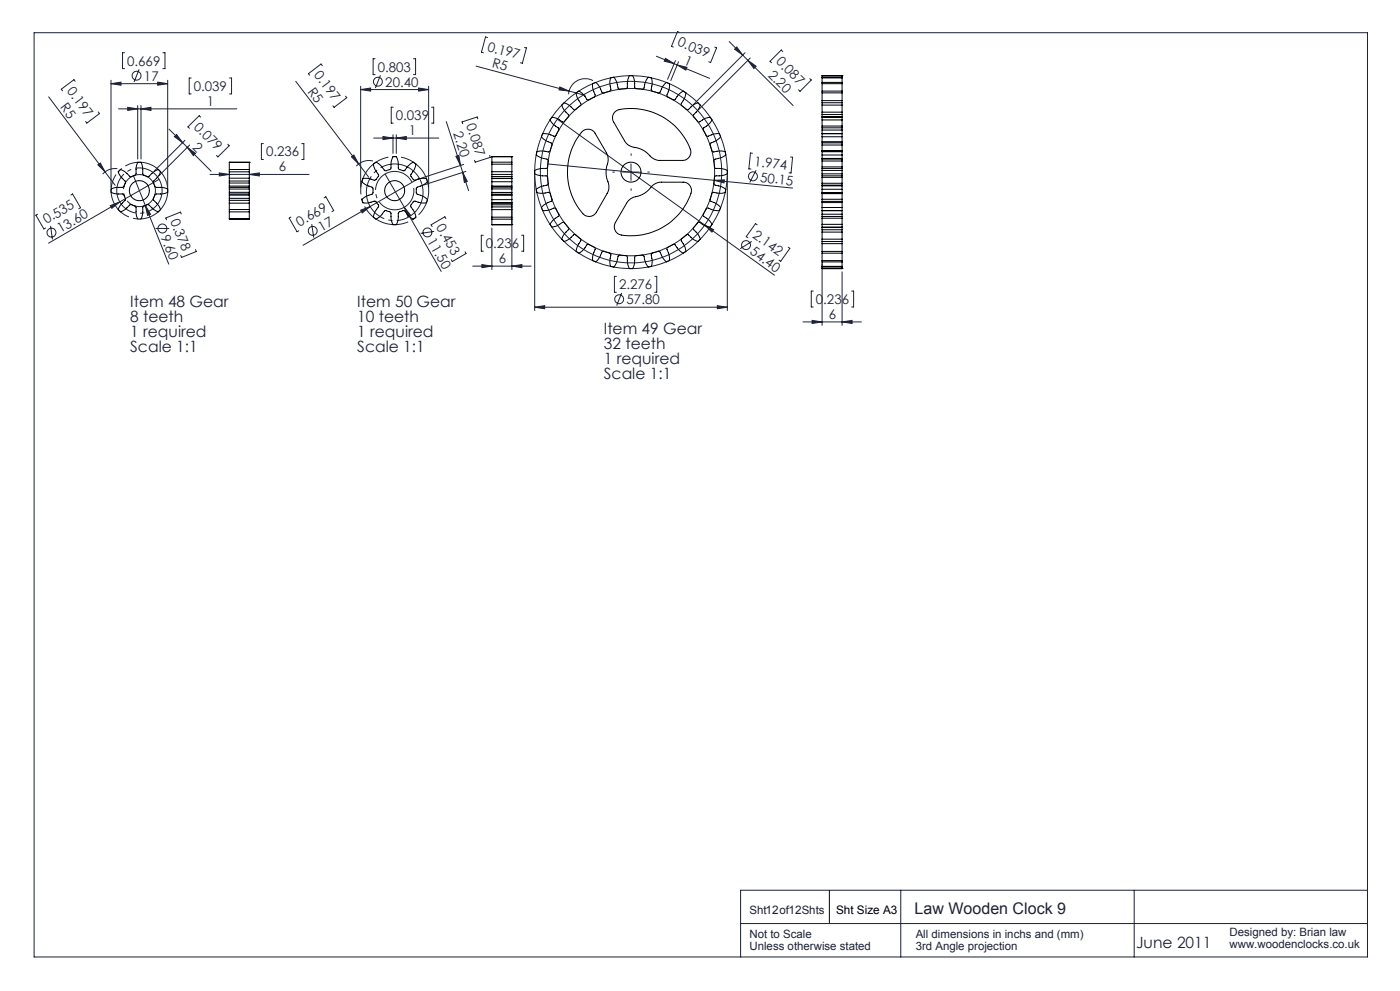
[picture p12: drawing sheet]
<svg xmlns="http://www.w3.org/2000/svg" width="420mm" height="297mm" viewBox="0 0 420 297" stroke-linecap="round" stroke-linejoin="round" font-family="sans-serif">
<g fill="none" stroke="#1b2136" stroke-width=".3">
<path d="M10.2 9.8h400v277h-400zM37.4 15.8h-.6v4.8h.6M48.9 15.8h.6v4.8h-.6M96.7 19.7l-.4-.5-3.8 2.9 .4 .4M112.5 17.6h-.6v4.8h.6M124 17.6h.7v4.8h-.7M142.8 19.8l32.7 8.8M146.3 11.3l-.6-.2-1.3 4.6 .6 .1M157.4 14.2l.5 .2-1.2 4.6-.6-.2M196.9 16.9l5.3 2.2M199.6 17.5l2.6 1.6-2.9-.8zM202.2 19.1l1 .4"/>
<path d="M202.6 18.2l-2.3 5.6M203.2 19.5l2.9 .7-.4 .8zM203.2 19.5l9.7 4M203.6 18.5l-2.4 5.7M203.8 9.7l-.6-.2-1.8 4.4 .6 .2M214.4 14.1l.6 .3-1.8 4.3-.6-.2M218.8 12.4l4 4.1M221 14.1l1.8 2.4-2.4-1.8zM222.8 16.5l1.6 1.6M223.5 15.8l-15.5 15.6M224.4 18.1l13.5 13.5M224.4 18.1l2.4 1.8-.6 .6z"/>
<path d="M225.1 17.4l-15.6 15.5M234.8 15.4l-.4-.4-3.4 3.4 .5 .4M14.6 29l16.9 22.5M22.5 24.4l-.3-.5-3.8 2.8 .4 .5M29.5 33.5l.3 .5-3.8 2.9-.3-.5M33.3 24.1v32.1M33.3 25.1h17M33.3 25.1l3-.5v.9zM35.6 32.6h35.4M38.3 32.2l3 .4-3 .5zM41.3 31.6v16.1M41.7 20.8l-1.5 3.8"/>
<path d="M42.3 32.6l3-.4v.9zM42.3 31.6v16.1M47.3 24.6l3 .5-3 .4zM50.3 24.1v32.1M50.7 38.7l4.1 4.1M57.4 23.4h-.6v4.7h.6M60.2 35.1l-.4-.4-3.4 3.3 .4 .4M68.9 23.4h.6v4.7h-.6M88.7 24.4l21.9 28.7M103.6 28.8l.4 .5-3.8 2.9-.3-.5M108.2 26.8l3-.4v.9zM108.2 25.9v30.3"/>
<path d="M108.2 26.8h20.4M114.1 22.6l-1.5 3.8M118 32.1h-.6v4.8h.6M125.6 26.4l3 .4-3 .5zM128.6 25.9v30.3M129.5 32.1h.6v4.8h-.6M133.9 36.4l4.2 13.2M143.3 35.6l-.1-.5-4.6 1.4 .2 .6M167.2 35.7l65.1 46.8M168 26.1l2.7 1.2-3-.4zM177.9 24.2a5 5 0 0 0-7.3 4.1M243 23.6l.4 .4-3.4 3.4-.4-.5"/>
<path d="M21.3 58.5l.5-.4 2.4 4.2-.6 .3M29.4 49.4l.7-.5 1.4 2.6zM31.5 51.5l3 4M35.2 50.5l-1.6 .1-1 .3-1.8 1.3M40 52.7l3.6 8.9M47.7 53.8l-11.8 6.7M52.3 41l.7-.7 1.8 2.5zM54.8 42.8l8.5 8.5M55.5 42l-9.2 9.3M56.2 44.2l2.4 1.8-.6 .6zM56.9 43.5l-9.2 9.2M63 52.3h29.7"/>
<path d="M65.8 51.8l3 .5-3 .4zM68.3 43.2l.5 .5-3.4 3.3-.5-.4M74.8 52.3l3-.5v.9zM79 43h-.6v4.8h.6M90.5 43h.7v4.8h-.7M97.2 59.3l.6-.3 2.3 4.1-.5 .3M105.4 47l.8-.5 1.4 2.6zM111.9 48.3a5.1 5.1 0 0 0-5 1.5M112.1 41.4h19.6M114.9 40.9l3 .5-3 .4zM115.5 52.2l5.8 9.9M117.9 40.4v5.6"/>
<path d="M118.9 41.4l3-.5v.9zM118.9 40.4v5.6M125.8 53.4l-14.8 8.5M136.8 46.8l.9-.2 .4 3zM138.1 49.6l.7 2.1M138.8 51.7l1.8 5.4M138.8 51.7l1.4 2.7-.9 .3zM139.1 49.3l-12.7 4.1M139.8 51.4l-12.7 4.1M146.9 46.6l.2 .6-4.5 1.4-.3-.6M160.4 52.6v40.5M164.4 49.1l49.9 4.9"/>
<path d="M186.8 51.6h5M189.3 49.1v5M214.3 54l3-.1-.1 .9zM214.3 54l23.5 2.4M218.2 52.6v40.5M225.7 45.9h-.6l-.5 4.7 .7 .1M226.8 51l-1.9 3.7M237.2 47.1h.6l-.5 4.8-.6-.1M11.3 64.2l-.5 .3 2.4 4.1 .5-.3M15.2 67.7l.5 4.1M33.1 61.6l2.8-1.1-2.4 1.9zM35.9 60.5l-21.3 12.4"/>
<path d="M43.6 61.6l1.6 2.6-.9 .4zM43.6 61.6l7 17.6M46.7 68.5h4.1M54.4 64.1l-.2-.5-4.5 1.7 .3 .6M58.7 74.8l.2 .6-4.4 1.7-.3-.5M87.3 65l-.6 .4 2.4 4.1 .5-.3M93.5 67.2l.6 4M108.2 63l2.8-1.1-2.3 1.9zM111 61.9l-20.1 11.6M121.3 62.1l1.9 2.4-.8 .4zM121.3 62.1l11.1 19.2M130.2 69.4l-4 .6"/>
<path d="M133.8 65.5l-.3-.5-4.2 2.4 .3 .5M139.5 75.5l.3 .5-4.1 2.4-.3-.5M141.8 79.8h17.5M144.6 79.3l3 .5-3 .4zM145 70.5h-.6v4.8h.6M147.6 68.3v12.5M153.6 79.8l3-.5v.9zM153.6 60.8v20M156.5 70.5h.6v4.8h-.6M211.4 67.4l2.7 1.4-.5 .8zM225.5 72.4l-3.4 2.1M227.2 67.4l-.5-.4-2.8 3.9 .5 .4"/>
<path d="M236.5 74.1l.5 .3-2.8 3.9-.5-.3M246.6 79.1v18.4M160.4 92.1l3-.5v.9zM160.4 92.1h57.8M184.9 82.8h-.6v4.8h.6M186.5 87.8l-1.5 3.8M196.4 82.8h.6v4.8h-.6M215.2 91.6l3 .5-3 .4zM240.9 96.5h17.5M243.6 96l3 .5-3 .4zM244 87.2h-.6v4.8h.6M252.6 81.5v16"/>
<path d="M252.6 96.5l3-.5v.9zM255.5 87.2h.6v4.8h-.6M222.2 276.8h188M270.2 266.8v20M340.3 266.8v20M410.2 266.8h-188v20"/>
<circle cx="41" cy="22.7" r="1.34"/>
<circle cx="113.4" cy="24.5" r="1.33"/>
<circle cx="189.3" cy="51.6" r="25.1"/>
<circle cx="189.3" cy="51.6" r="27.2"/>
<circle cx="189.3" cy="51.6" r="28.9"/>
<circle cx="225.9" cy="52.9" r="1.34"/>
<circle cx="15.5" cy="69.7" r="1.33"/>
<circle cx="48.7" cy="68.5" r="1.33"/>
<circle cx="93.8" cy="69.2" r="1.32"/>
<circle cx="128.2" cy="69.7" r="1.33"/>
<circle cx="223.8" cy="73.5" r="1.33"/>
<circle cx="185.8" cy="89.7" r="1.32"/>
</g>
<path d="M50 54.6a8.5 8.5 0 0 0-14.2-3.5 8.5 8.5 0 0 0 3.6 14.2 8.5 8.5 0 0 0 10.8-9.9l-.2-.8M126.5 55.1a8.5 8.5 0 0 0-14.1-3.5 8.5 8.5 0 0 0 3.6 14.2 8.5 8.5 0 0 0 10.7-9.9l-.2-.8" fill="none" stroke="#1b2136" stroke-width=".3" stroke-dasharray="15.2 1.3 1.3 1.3" stroke-linecap="butt"/>
<path d="M46.4 55.7a4.8 4.8 0 0 0-8-1.9 4.8 4.8 0 0 0 2.1 7.9 4.8 4.8 0 0 0 6-5.7l-.1-.3" fill="none" stroke="#1b2136" stroke-width=".3" stroke-dasharray="15.2 1.3 1.3 1.3" stroke-dashoffset="2.1" stroke-linecap="butt"/>
<path d="M48.3 55.1a6.8 6.8 0 0 0-11.4-2.7 6.8 6.8 0 0 0 3.2 11.3 6.8 6.8 0 0 0 8.3-8.2l-.1-.4" fill="none" stroke="#1b2136" stroke-width=".3" stroke-dasharray="15.2 1.3 1.3 1.3" stroke-dashoffset="5.3" stroke-linecap="butt"/>
<path d="M128.2 54.1a10.2 10.2 0 0 0-17-4.1 10.2 10.2 0 0 0 4.3 16.9 10.2 10.2 0 0 0 12.9-11.9l-.2-.9" fill="none" stroke="#1b2136" stroke-width=".3" stroke-dasharray="15.2 1.3 1.3 1.3" stroke-dashoffset="4.2" stroke-linecap="butt"/>
<path d="M123.9 55.4a5.8 5.8 0 0 0-9.6-2.3 5.8 5.8 0 0 0 2.6 9.6 5.8 5.8 0 0 0 7.1-6.9l-.1-.4" fill="none" stroke="#1b2136" stroke-width=".3" stroke-dasharray="15.2 1.3 1.3 1.3" stroke-dashoffset="-.9" stroke-linecap="butt"/>
<path d="M184.3 51.6h-.5M189.3 46.6v-.5M189.3 56.6v.5M194.3 51.6h.5" fill="none" stroke="#1b2136" stroke-width=".3" stroke-dasharray="15.2 1.3 1.3 1.3"/>
<path d="M248.8 266.8v10" fill="none" stroke="#000" stroke-width=".3"/>
<g fill="#1b2136">
<path d="M33.1 61.6l2.8-1.1-2.4 1.9z"/>
<path d="M108.2 63l2.8-1.1-2.3 1.9z"/>
<path d="M43.6 61.6l1.6 2.6-.9 .4z"/>
<path d="M121.3 62.1l1.9 2.4-.8 .4z"/>
<path d="M211.4 67.4l2.7 1.4-.5 .8z"/>
<path d="M214.3 54l3-.1-.1 .9z"/>
<path d="M29.4 49.4l.7-.5 1.4 2.6z"/>
<path d="M105.4 47l.8-.5 1.4 2.6z"/>
<path d="M168 26.1l2.7 1.2-3-.4z"/>
<path d="M33.3 25.1l3-.5v.9zM47.3 24.6l3 .5-3 .4zM108.2 26.8l3-.4v.9zM125.6 26.4l3 .4-3 .5zM160.4 92.1l3-.5v.9zM215.2 91.6l3 .5-3 .4z"/>
<path d="M65.8 51.8l3 .5-3 .4zM74.8 52.3l3-.5v.9zM114.9 40.9l3 .5-3 .4zM118.9 41.4l3-.5v.9zM144.6 79.3l3 .5-3 .4zM153.6 79.8l3-.5v.9z"/>
<path d="M243.6 96l3 .5-3 .4zM252.6 96.5l3-.5v.9z"/>
<path d="M136.8 46.8l.9-.2 .4 3zM138.8 51.7l1.4 2.7-.9 .3z"/>
<path d="M52.3 41l.7-.7 1.8 2.5zM56.2 44.2l2.4 1.8-.6 .6z"/>
<path d="M221 14.1l1.8 2.4-2.4-1.8zM224.4 18.1l2.4 1.8-.6 .6z"/>
<path d="M199.6 17.5l2.6 1.6-2.9-.8zM203.2 19.5l2.9 .7-.4 .8z"/>
<path d="M38.3 32.2l3 .4-3 .5zM42.3 32.6l3-.4v.9z"/>
</g>
<g fill="none" stroke="#000" stroke-width=".3">
<path d="M168.5 31.5l.2-.2a.95 .95 0 0 1 1.7 0l1.7 1.5a2.98 2.98 0 0 0 2.1-1.3l.1-.4-1.1-1.8a1.23 1.23 0 0 1-.1-1.7 .75 .75 0 0 1 1.3 .2l1.7 2 .5 .1 1.9-1v-.5l-.6-1.8a1.16 1.16 0 0 1 .4-1.7l.4-.2 .7 .7 1.2 2.3a2.7 2.7 0 0 0 2.5-.4l.2-.5-.3-1.9a1.17 1.17 0 0 1 .7-1.7l.4-.1 .6 .8 .7 2.5a2.88 2.88 0 0 0 2.5 .1l.3-.3 .1-2a1.21 1.21 0 0 1 .9-1.5 .76 .76 0 0 1 1 .9l.2 2.5 .4 .5 2.2 .1 .7-2.2a1.24 1.24 0 0 1 1.1-1.3 .77 .77 0 0 1 .8 1.1l-.2 2.5 .1 .5 2.3 .6 1.1-2a1.27 1.27 0 0 1 1.3-1.1 .75 .75 0 0 1 .6 1.2l-.7 2.5 .2 .5 2 1 1.4-1.8a1.18 1.18 0 0 1 1.7-.7l.4 .3-.3 1.2-1.1 2.1a2.69 2.69 0 0 0 1.7 1.8l.4-.1 1.5-1.3a1.21 1.21 0 0 1 1.8-.4l.3 .4-.3 .9-1.7 2v.5a2.99 2.99 0 0 0 1.7 1.6l1.5-.9a2.05 2.05 0 0 1 1.9-.3 .88 .88 0 0 1-.1 1.4l-2.1 1.7 .1 .8 1.1 1.6 2.7-.7a.86 .86 0 0 1 1.1 .4 .86 .86 0 0 1-.5 1.2l-2.4 1.2-.1 .5 .8 2.1 2.2-.2a1.16 1.16 0 0 1 1.7 .7v.5l-.7 .5-2.5 .7a3 3 0 0 0-.1 2.5l.3 .3 2 .1a1.2 1.2 0 0 1 1.5 .9 .75 .75 0 0 1-.9 1l-2.6 .2-.4 .4-.1 2.2 2.2 .6a1.24 1.24 0 0 1 1.3 1.3l-.1 .5-1 .2-2.6-.3a2.95 2.95 0 0 0-1 2.3l.1 .4 2 .9a1.14 1.14 0 0 1 .9 1.4l-.2 .5h-.6l-1.2-.1-1.6-.7a3 3 0 0 0-1.5 2.1l.2 .5 1.6 1.1a1.15 1.15 0 0 1 .6 1.7l-.1 .2a2.27 2.27 0 0 1-2.2-.5l-1.5-.8-1.4 1.6v.6l1.3 1.5a1.21 1.21 0 0 1 .4 1.7l-.4 .4-1.2-.5-1.7-1.6a2.98 2.98 0 0 0-2.1 1.4v.5l1 1.6a1.23 1.23 0 0 1 .1 1.8 .76 .76 0 0 1-1.3-.2l-1.7-2.1h-.6l-1.8 1.2 .7 2.7a.86 .86 0 0 1-.2 .9 .86 .86 0 0 1-.9 .2l-.8-1-1-1.9-.4-.1-2 .7 .2 2.3a1.17 1.17 0 0 1-.8 1.6l-.4 .1-.6-.7-.7-2.5a2.75 2.75 0 0 0-2.5-.1l-.3 .4-.1 1.9a1.28 1.28 0 0 1-.9 1.5 .76 .76 0 0 1-.9-.9l-.3-2.6-.4-.4-2.2-.1-.6 2.2a1.24 1.24 0 0 1-1.2 1.3 .77 .77 0 0 1-.8-1.1l.3-2.5-.3-.5-2.2-.6-1.1 2a1.23 1.23 0 0 1-1.3 1 .78 .78 0 0 1-.6-1.1l.8-2.6-.2-.4-2-1-1.5 1.8a1.21 1.21 0 0 1-1.7 .6l-.4-.3 .2-.9 1.3-2.3a3 3 0 0 0-1.7-1.8h-.5l-1.5 1.4a1.21 1.21 0 0 1-1.7 .4 .78 .78 0 0 1 0-1.3l1.7-2.1v-.4l-1.5-1.7-2.1 1.1a1.23 1.23 0 0 1-1.7 0l-.3-.5 .3-.5 2.4-2.3-1.1-2-.4-.1-1.6 .7a2.11 2.11 0 0 1-1.9-.1 .92 .92 0 0 1 .4-1.4l2.2-1.1 .3-.5-.7-2.2-2.3 .2a1.12 1.12 0 0 1-1.6-.7l-.1-.5 .5-.3 1.1-.6 1.6-.3 .4-.5a2.72 2.72 0 0 0-.6-2.3l-2.3-.2a.96 .96 0 0 1-1.2-.9 .96 .96 0 0 1 1.2-.9l2.3-.2a2.8 2.8 0 0 0 .6-2.5l-.4-.3-1.9-.5a1.24 1.24 0 0 1-1.3-1.1 .76 .76 0 0 1 1.1-.8l2.5 .2 .5-.2 .6-1.8-.1-.5-1.9-1a1.2 1.2 0 0 1-1-1.5l.1-.2a2.23 2.23 0 0 1 2.2 0l1.3 .5h.4l1.1-2.1-2.2-2a.85 .85 0 0 1-.2-1.2 .85 .85 0 0 1 1.2-.2l2.6 1.3 1.5-1.7v-.4l-1.4-1.6zM174.4 39.6a2.49 2.49 0 0 1 4.1 .4l3.4 5.8a5.2 5.2 0 0 1 0 4.6 9.2 9.2 0 0 0 .7 4.9v1.4l-.2 .9-3.5 6a2.65 2.65 0 0 1-2.5 1.3 2.65 2.65 0 0 1-2.2-1.7 19.1 19.1 0 0 1 .2-23.6zM184.4 33.6l.3-.3a14.4 14.4 0 0 1 9.5-.1 18.4 18.4 0 0 1 13.1 12.3 2.53 2.53 0 0 1-2.5 2.6h-6.8a5.1 5.1 0 0 1-4-2.3 9.5 9.5 0 0 0-4.6-1.9l-1.2-.7-.6-.6-3.5-6.1a2.5 2.5 0 0 1 .3-2.9zM246.6 35.1v.8M246.6 35.9v1.9M246.6 39v1M246.6 38.3v.7M246.6 30.8v.7M246.6 31.5v2.1M246.6 34.3v.7M246.6 27.8v2.4M246.6 27.3v.5"/>
<path d="M246.6 25.1v2.2M246.6 24.7v.4M246.6 23.4v1.3M246.6 23.1v.3M246.6 22.7v.4M246.6 22.7h.1M246.6 22.7h6M246.6 30.2v.6M246.6 33.6v.7M246.6 35v.1M246.6 37.8v.5M246.6 35.9h6"/>
<path d="M246.6 35.1h6M246.6 37.8h6M246.6 38.3h6M246.6 39h6M246.6 31.5h6M246.6 30.8h6M246.6 33.6h6M246.6 35h6M246.6 34.3h6M246.6 30.2h6M246.6 27.8h6M246.6 27.3h6"/>
<path d="M246.6 25.1h6M246.6 24.7h6M246.6 23.4h6M246.6 23.1h6M252.6 35.1v.8M252.6 35.9v1.9M252.6 39v1M252.6 38.3v.7M252.6 30.8v.7M252.6 31.5v2.1M252.6 34.3v.7M252.6 27.8v2.4"/>
<path d="M252.6 27.3v.5M252.6 25.1v2.2M252.6 24.7v.4M252.6 23.4v1.3M252.6 23.1v.3M252.6 22.7v.4M252.6 22.7h.1M252.6 30.2v.6M252.6 33.6v.7M252.6 35v.1M252.6 37.8v.5M35.5 51.4l.2-.2a.71 .71 0 0 1 1.2-.1l2.2 1.8 1.4-.4 .3-.4 .2-2.6a.81 .81 0 0 1 .8-.9 .81 .81 0 0 1 .8 .9l.2 2.7 .3 .3 1.5 .4 1.6-1.5a1.08 1.08 0 0 1 1.6-.3l.4 .4-.4 .8-1.7 2-.1 .4 .7 1.4 2.5 .2a.9 .9 0 0 1 1.1 .8 .9 .9 0 0 1-1.1 .9l-2.4 .1-.3 .2-.5 1.3 .1 .4 1.6 1.8a.89 .89 0 0 1 .1 1.3 .89 .89 0 0 1-1.3-.1l-1.9-1.6-.4-.1-1.3 .6-.1 2.1a1.77 1.77 0 0 1-.7 1.6 .81 .81 0 0 1-1.1-.8l-.2-2.6a2.1 2.1 0 0 0-1.9-.7l-1.5 1.4a1.19 1.19 0 0 1-1.5 .3 .7 .7 0 0 1-.1-1.2l1.7-2a1.91 1.91 0 0 0-.8-1.9h-2a1.1 1.1 0 0 1-1.4-1v-.4l.8-.4 2.9-.2 .6-1.3v-.5l-1.7-1.8z"/>
<path d="M68.8 56.7v.9M68.8 56.2v.5M68.8 57.6v.5M68.8 50.8v.7M68.8 51.5v1.9M68.8 55.8v.4M68.8 58.1v.4M68.8 54.9v.9M68.8 58.5v.9M68.8 54.3v.6M68.8 59.4v.6M68.8 48.6v2.2"/>
<path d="M68.8 48.6h.1M68.8 56.2h6M68.8 58.1h6M68.8 48.6h6M68.8 57.6h6M68.8 56.7h6M68.8 51.5h6M68.8 50.8h6M68.8 53.4h6M68.8 54.3h6M68.8 53.4v.9M68.8 55.8h6"/>
<path d="M68.8 58.5h6M68.8 54.9h6M68.8 59.4h6M74.8 56.7v.9M74.8 56.2v.5M74.8 57.6v.5M74.8 50.8v.7M74.8 51.5v1.9M74.8 55.8v.4M74.8 58.1v.4M74.8 54.9v.9M74.8 58.5v.9"/>
<path d="M74.8 54.3v.6M74.8 59.4v.6M74.8 48.6v2.2M74.8 48.6h.1M74.8 53.4v.9M112 49.2l.2-.2a.95 .95 0 0 1 1.6 .3l1.6 1.8 1.5-.3 .4-.4 .1-2.3a.97 .97 0 0 1 1-1.1 .97 .97 0 0 1 .9 1.1l.2 2.3 .4 .4 1.5 .3 1.5-1.8a.96 .96 0 0 1 1.5-.4 .96 .96 0 0 1 .1 1.5l-1.3 2.1 .1 .3 1 1.2 2.4-.6a.97 .97 0 0 1 1.4 .6 .97 .97 0 0 1-.8 1.2l-2.1 .9-.3 .3 .1 1.7 2.3 1a.97 .97 0 0 1 .8 1.2 .97 .97 0 0 1-1.4 .6l-2.2-.6-.5 .1-.8 1.4 1 1.6a2.12 2.12 0 0 1 .4 1.9 .88 .88 0 0 1-1.4-.1l-1.8-2-.5-.1a1.43 1.43 0 0 0-1.4 .9 5.6 5.6 0 0 1-.5 3.1l-.1 .2h-.4a.74 .74 0 0 1-1-.8l-.2-2.5a1.95 1.95 0 0 0-2-.7l-1.2 1.5a1.25 1.25 0 0 1-1.6 .7 .78 .78 0 0 1-.3-1.3l1.3-2.2a1.94 1.94 0 0 0-1-1.7l-2.4 .6a.97 .97 0 0 1-1.4-.6 .97 .97 0 0 1 .8-1.2l2.2-1 .2-.2-.1-1.6-2.3-1.1a.97 .97 0 0 1-.8-1.2 .97 .97 0 0 1 1.4-.6l2.4 .6 1-1.2 .1-.5-1.2-1.6zM147.6 53.5v1M147.6 54.5v1.3M147.6 59.8v1M147.6 58.5v1.3M147.6 53.4v.1M147.6 56.1v.5"/>
<path d="M147.6 57.7v.5M147.6 56.6v1.1M147.6 49.2v2.3M147.6 48.6v.6M147.6 52.9v.5M147.6 52.3v.6M147.6 47v1.6M147.6 47h.1M147.6 57.7h6M147.6 56.6h6M147.6 55.8h6M147.6 58.5h6"/>
<path d="M147.6 53.4h6M147.6 47h6M147.6 54.5h6M147.6 53.5h6M147.6 59.8h6M147.6 56.1h6M147.6 51.5v.8M147.6 55.8v.3M147.6 58.2v.3M147.6 58.2h6M147.6 51.5h6M147.6 49.2h6"/>
<path d="M147.6 48.6h6M147.6 52.9h6M147.6 52.3h6M153.6 53.5v1M153.6 54.5v1.3M153.6 59.8v1M153.6 58.5v1.3M153.6 53.4v.1M153.6 56.1v.5M153.6 57.7v.5M153.6 56.6v1.1M153.6 49.2v2.3"/>
<path d="M153.6 48.6v.6M153.6 52.9v.5M153.6 52.3v.6M153.6 47v1.6M153.6 47h.1M153.6 51.5v.8M153.6 55.8v.3M153.6 58.2v.3M246.6 51.1v1M246.6 50.5v.6M246.6 52.1v.6M246.6 45.5v1"/>
<path d="M246.6 46.5v1M246.6 55.7v1M246.6 56.7v1M246.6 45.3v.2M246.6 57.7v.2M246.6 40.1v.9M246.6 41v1.5M246.6 50v.5M246.6 52.7v.5M246.6 47.7v.6M246.6 54.9v.6M246.6 48.3v1.7"/>
<path d="M246.6 53.2v1.7M246.6 43.5v1.7M246.6 58v1.7M246.6 42.8v.7M246.6 59.7v.7M246.6 57.7h6M246.6 50.5h6M246.6 52.7h6M246.6 45.3h6M246.6 57.9h6M246.6 40h6M246.6 52.1h6"/>
<path d="M246.6 51.1h6M246.6 46.5h6M246.6 45.5h6M246.6 47.5h6M246.6 56.7h6M246.6 55.7h6M246.6 41h6M246.6 42.5h6M246.6 40v.1M246.6 42.5v.3M246.6 45.2v.1M246.6 47.5v.2"/>
<path d="M246.6 55.5v.2M246.6 57.9v.1M246.6 47.7h6M246.6 55.5h6M246.6 50h6M246.6 53.2h6M246.6 48.3h6M246.6 54.9h6M246.6 42.8h6M246.6 45.2h6M246.6 58h6M246.6 43.5h6"/>
<path d="M246.6 59.7h6M252.6 51.1v1M252.6 50.5v.6M252.6 52.1v.6M252.6 45.5v1M252.6 46.5v1M252.6 55.7v1M252.6 56.7v1M252.6 45.3v.2M252.6 57.7v.2M252.6 40.1v.9M252.6 41v1.5"/>
<path d="M252.6 50v.5M252.6 52.7v.5M252.6 47.7v.6M252.6 54.9v.6M252.6 48.3v1.7M252.6 53.2v1.7M252.6 43.5v1.7M252.6 58v1.7M252.6 42.8v.7M252.6 59.7v.7M252.6 40v.1M252.6 42.5v.3"/>
<path d="M252.6 45.2v.1M252.6 47.5v.2M252.6 55.5v.2M252.6 57.9v.1M68.8 62.8v.7M68.8 60.9v1.9M68.8 63.5v2.1M68.8 65.6h.1M68.8 65.6h6M68.8 63.5h6M68.8 62.8h6M68.8 60.9h6"/>
<path d="M68.8 60v.9M68.8 60h6M74.8 62.8v.7M74.8 60.9v1.9M74.8 63.5v2.1M74.8 65.6h.1M74.8 60v.9M147.6 60.8v.1M147.6 62.8v2.3M147.6 65.1v.6M147.6 60.9v.5M147.6 61.4v.6"/>
<path d="M147.6 65.7v1.6M147.6 67.3h.1M147.6 60.9h6M147.6 67.3h6M147.6 60.8h6M147.6 62v.8M147.6 65.1h6M147.6 62.8h6M147.6 65.7h6M147.6 61.4h6M147.6 62h6M153.6 60.8v.1"/>
<path d="M153.6 62.8v2.3M153.6 65.1v.6M153.6 60.9v.5M153.6 61.4v.6M153.6 65.7v1.6M153.6 67.3h.1M153.6 62v.8M188.5 60.2a5.6 5.6 0 0 1 3.5-1.6 9.6 9.6 0 0 0 3.9-3.1l.8-.5 1.3-.4h6.9a2.64 2.64 0 0 1 2.4 1.5 2.64 2.64 0 0 1-.4 2.8 18.8 18.8 0 0 1-21.3 11.3 2.56 2.56 0 0 1-1-3.5zM246.6 62.2v.9M246.6 60.7v1.5M246.6 67.2v.8M246.6 65.4v1.8"/>
<path d="M246.6 63.1v1.1M246.6 64.2v.7M246.6 69.6v2.1M246.6 71.7v.7M246.6 68.2v.7M246.6 73v2.3M246.6 75.3v.6M246.6 75.9v2.2M246.6 78.1v.4M246.6 78.5v1.3M246.6 79.8v.2M246.6 63.1h6"/>
<path d="M246.6 62.2h6M246.6 60.7h6M246.6 60.4v.3M246.6 63.1h.1M246.6 64.9v.5M246.6 68v.2M246.6 68.9v.7M246.6 72.4v.6M246.6 60.4h6M246.6 68h6M246.6 67.2h6M246.6 65.4h6"/>
<path d="M246.6 64.9h6M246.6 64.2h6M246.6 71.7h6M246.6 69.6h6M246.6 72.4h6M246.6 68.2h6M246.6 68.9h6M246.6 75.3h6M246.6 73h6M246.6 75.9h6M246.6 78.1h6M246.6 78.5h6"/>
<path d="M246.6 79.8h6M252.6 62.2v.9M252.6 60.7v1.5M252.6 67.2v.8M252.6 65.4v1.8M252.6 63.1v1.1M252.6 64.2v.7M252.6 69.6v2.1M252.6 71.7v.7M252.6 68.2v.7M252.6 73v2.3M252.6 75.3v.6"/>
<path d="M252.6 75.9v2.2M252.6 78.1v.4M252.6 78.5v1.3M252.6 79.8v.2M252.6 60.4v.3M252.6 63.1h.1M252.6 64.9v.5M252.6 68v.2M252.6 68.9v.7M252.6 72.4v.6M246.6 80v.5M246.6 80.5h.1"/>
<path d="M246.6 80.5h6M246.6 80h6M252.6 80v.5M252.6 80.5h.1"/>
<circle cx="41.8" cy="57.1" r="3"/>
<circle cx="118.4" cy="57.1" r="2.99"/>
<circle cx="189.3" cy="51.6" r="2.99"/>
</g>
<text font-size="4.8" fill="#1b2136" x="274.4" y="273.9">Law Wooden Clock 9</text>
<g font-size="4.7" fill="#1b2136">
<text x="39.1" y="91.9">Item 48 Gear</text>
<text x="107.2" y="91.9">Item 50 Gear</text>
<text x="39.1" y="96.5">8 teeth</text>
<text x="39.1" y="101">1 required</text>
<text x="107.2" y="96.5">10 teeth</text>
<text x="107.2" y="101">1 required</text>
<text x="181.2" y="100.1">Item 49 Gear</text>
<text x="39.1" y="105.5">Scale 1:1</text>
<text x="107.2" y="105.5">Scale 1:1</text>
<text x="181.2" y="104.6">32 teeth</text>
<text x="181.2" y="109.2">1 required</text>
<text x="181.2" y="113.7">Scale 1:1</text>
<text x="340.8" y="284.2">June 2011</text>
</g>
<g font-size="4" fill="#1b2136">
<text x="146" y="15.2" transform="rotate(15 146 15.2)">0.197</text>
<text x="203" y="13.6" transform="rotate(23 203 13.6)">0.039</text>
<text x="38.2" y="19.7">0.669</text>
<text x="94.1" y="22.6" transform="rotate(53 94.1 22.6)">0.197</text>
<text x="113.3" y="21.5">0.803</text>
<text x="147.4" y="20.2" transform="rotate(15 147.4 20.2)">R5</text>
<text x="204.9" y="19.2" transform="rotate(23 204.9 19.2)">1</text>
<text x="230.2" y="22.7" transform="rotate(45 230.2 22.7)">2.20</text>
<text x="232.6" y="18.7" transform="rotate(45 232.6 18.7)">0.087</text>
<text x="19.9" y="27.3" transform="rotate(53 19.9 27.3)">0.197</text>
<text x="43.2" y="24.2">17</text>
<text x="58.1" y="27.3">0.039</text>
<text x="92.1" y="27.5" transform="rotate(53 92.1 27.5)">R5</text>
<text x="115.6" y="26">20.40</text>
<text x="17.9" y="32.1" transform="rotate(53 17.9 32.1)">R5</text>
<text x="62" y="31.8">1</text>
<text x="58" y="38.4" transform="rotate(45 58 38.4)">0.079</text>
<text x="118.8" y="36">0.039</text>
<text x="122.6" y="40.5">1</text>
<text x="136" y="40" transform="rotate(72 136 40)">2.20</text>
<text x="139.9" y="37.5" transform="rotate(72 139.9 37.5)">0.087</text>
<text x="57.6" y="44.3" transform="rotate(45 57.6 44.3)">2</text>
<text x="79.8" y="46.9">0.236</text>
<text x="83.7" y="51.4">6</text>
<text x="226.1" y="49.9" transform="rotate(6 226.1 49.9)">1.974</text>
<text x="227.9" y="54.5" transform="rotate(6 227.9 54.5)">50.15</text>
<text x="13.9" y="67.2" transform="rotate(-30 13.9 67.2)">0.535</text>
<text x="18.1" y="69.9" transform="rotate(-30 18.1 69.9)">13.60</text>
<text x="48.1" y="71.1" transform="rotate(68 48.1 71.1)">9.60</text>
<text x="51.1" y="66.3" transform="rotate(68 51.1 66.3)">0.378</text>
<text x="89.9" y="68" transform="rotate(-30 89.9 68)">0.669</text>
<text x="96.5" y="69.4" transform="rotate(-30 96.5 69.4)">17</text>
<text x="130.8" y="68.1" transform="rotate(60 130.8 68.1)">0.453</text>
<text x="225.5" y="71" transform="rotate(36 225.5 71)">2.142</text>
<text x="128" y="72.3" transform="rotate(60 128 72.3)">11.50</text>
<text x="145.8" y="74.4">0.236</text>
<text x="224.7" y="75.9" transform="rotate(36 224.7 75.9)">54.40</text>
<text x="149.6" y="78.9">6</text>
<text x="185.7" y="86.7">2.276</text>
<text x="188" y="91.2">57.80</text>
<text x="244.8" y="91.1">0.236</text>
<text x="248.6" y="95.6">6</text>
</g>
<text font-size="3.5" x="250.8" y="274">Sht Size A3</text>
<g font-size="3.4" fill="#1b2136">
<text x="224.8" y="273.9">Sht12of12Shts</text>
<text x="224.8" y="281.2">Not to Scale</text>
<text x="274.7" y="281.2">All dimensions in inchs and (mm)</text>
<text x="368.8" y="280.6">Designed by: Brian law</text>
<text x="224.8" y="284.7">Unless otherwise stated</text>
<text x="274.7" y="284.7">3rd Angle projection</text>
<text x="368.8" y="284.1">www.woodenclocks.co.uk</text>
</g>
</svg>
